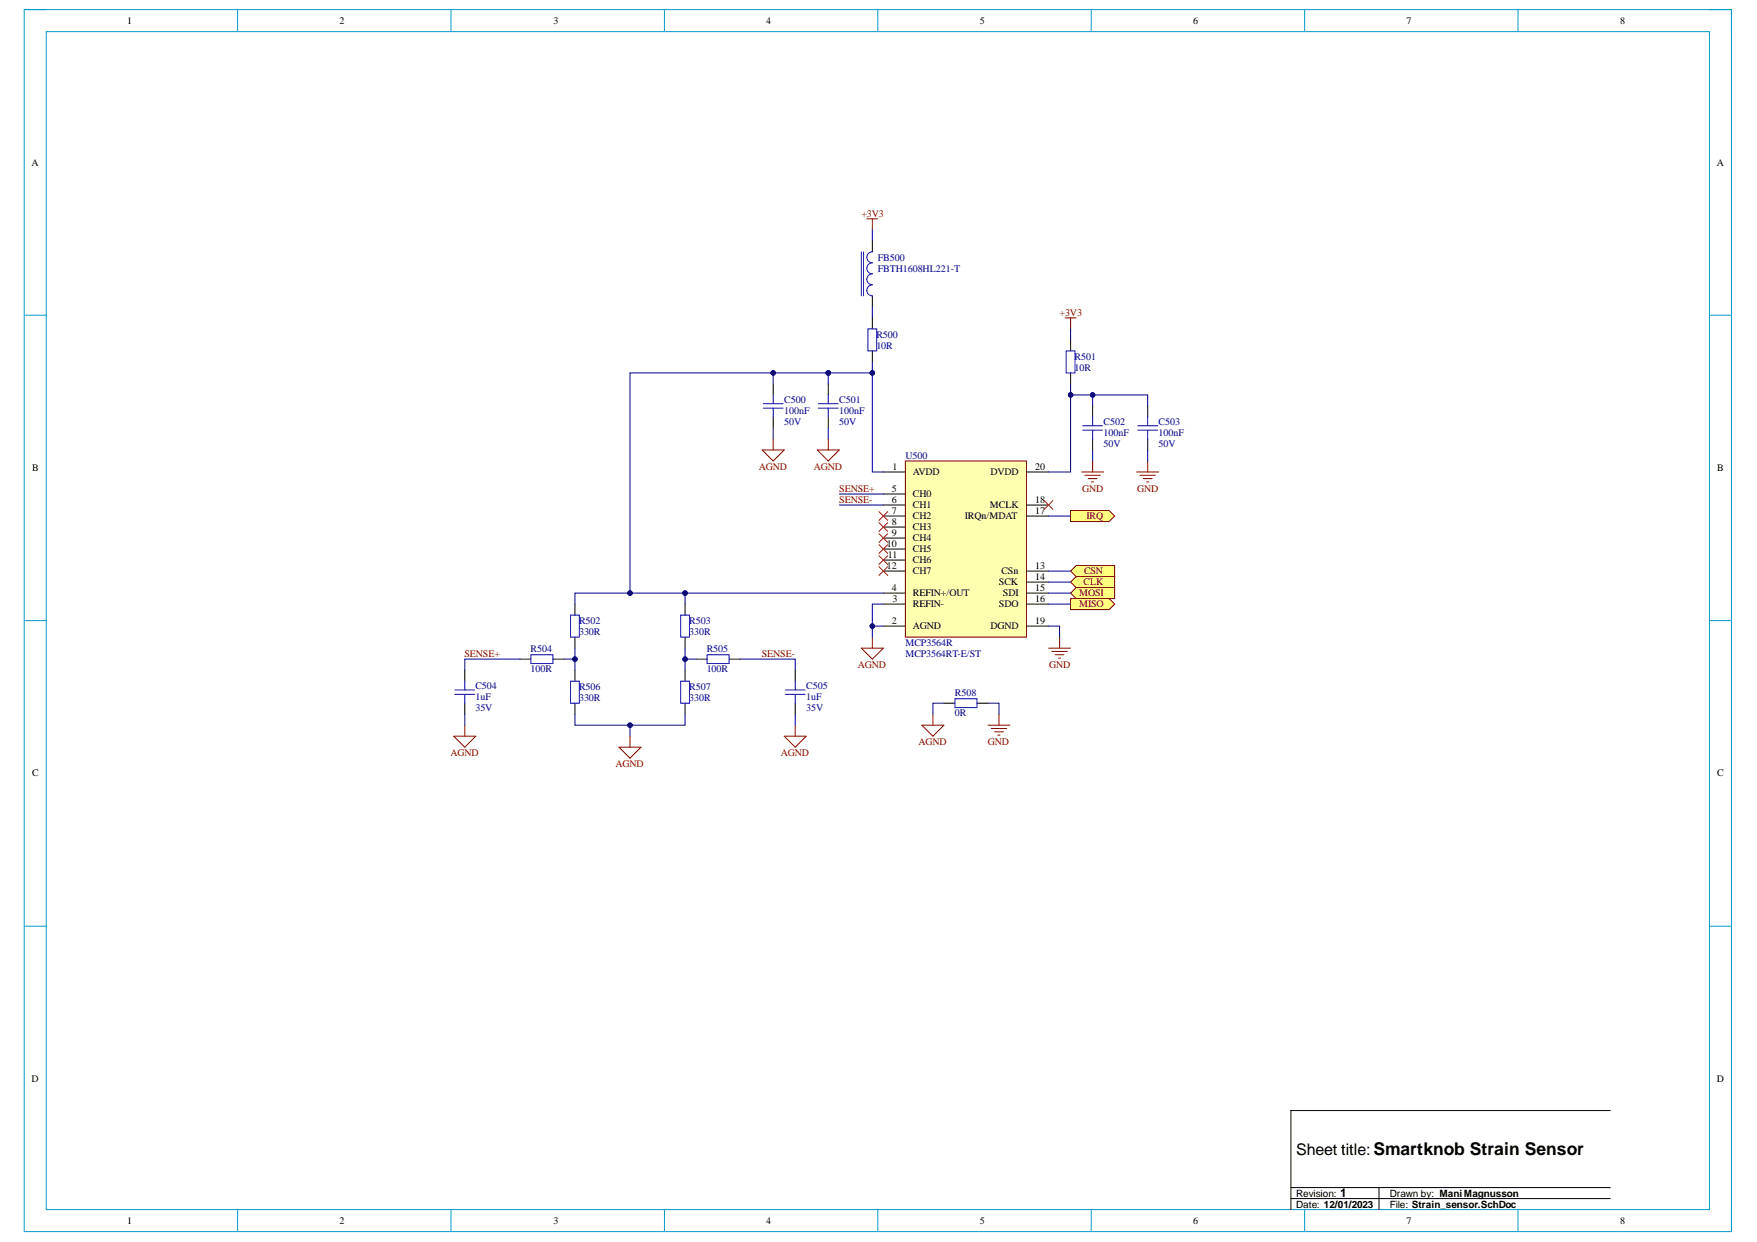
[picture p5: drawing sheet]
<svg xmlns="http://www.w3.org/2000/svg" width="297mm" height="210mm" viewBox="0 0 297 210" stroke-linecap="round" stroke-linejoin="round" font-family="sans-serif">
<path d="M4.1 1.6h288.6v206.5h-288.6z" fill="none" stroke="#009cca" stroke-width=".17"/>
<path d="M7.8 5.3h281.2v199.1h-281.2z" fill-rule="evenodd" fill="#fff"/>
<g fill="none" stroke="#009cca" stroke-width=".17">
<path d="M4.1 1.6h3.7M7.8 5.3h281.2v199.1h-281.2zM40.2 1.6v3.7M76.2 1.6v3.7M112.3 1.6v3.7M148.4 1.6v3.7M184.5 1.6v3.7M220.6 1.6v3.7M256.6 1.6v3.7M289 1.6h3.7v3.7M4.1 53.3h3.7M289 53.3h3.7"/>
<path d="M4.1 104.9h3.7M289 104.9h3.7M4.1 156.5h3.7M289 156.5h3.7M40.2 204.4v3.7M76.2 204.4v3.7M112.3 204.4v3.7M148.4 204.4v3.7M184.5 204.4v3.7M220.6 204.4v3.7M256.6 204.4v3.7M292.7 204.4v3.7"/>
</g>
<path d="M272.2 187.7h-54v16.7M218.2 200.7h54M218.2 202.6h54M233.1 200.7v3.7" fill="none" stroke="#000" stroke-width=".17"/>
<path d="M153.1 77.9h20.4v29.8h-20.4z" fill-rule="evenodd" fill="#ffffb0"/>
<g fill="none" stroke="#800000" stroke-width=".17">
<path d="M146.5 37h1.9M147.5 37v1.8M180.1 53.7h1.8M181 53.7v1.9M128.9 76h3.7l-1.9 1.9zM130.7 74.2v1.8M138.2 76h3.7l-1.9 1.9zM140 74.2v1.8M153.1 77.9h20.4v29.8h-20.4zM182.9 79.8h3.7M184.7 77.9v1.9M192.2 79.8h3.7"/>
<path d="M194 77.9v1.9M183.4 80.3h2.6M184 80.9h1.5M184.5 81.4h.4M192.7 80.3h2.6M193.3 80.9h1.5M193.8 81.4h.4M145.6 109.5h3.7l-1.8 1.9zM147.5 107.7v1.8M177.3 109.5h3.7M177.8 110.1h2.6M178.4 110.7h1.5"/>
<path d="M178.9 111.2h.4M179.1 107.7v1.8M76.7 124.4h3.7l-1.8 1.9zM78.6 122.6v1.8M104.6 126.3h3.8l-1.9 1.8zM106.5 124.4v1.9M132.6 124.4h3.7l-1.9 1.9zM134.4 122.6v1.8"/>
</g>
<g fill="none" stroke="#000" stroke-width=".17">
<path d="M147.5 40.7v1.9M147.5 50v1.9M147.5 53.7v1.9M147.5 59.3v1.9M181 57.4v1.9M130.7 64.9v1.8M130.7 70.5v1.8M140 64.9v1.8M140 70.5v1.8M149.3 79.8h3.8M173.5 79.8h3.8M181 63v1.9"/>
<path d="M184.7 68.6v1.9M184.7 74.2v1.8M194 68.6v1.9M194 74.2v1.8M149.3 83.5h3.8M149.3 85.4h3.8M149.3 87.2h3.8M149.3 89.1h3.8M149.3 90.9h3.8M149.3 92.8h3.8M149.3 94.7h3.8M149.3 96.5h3.8"/>
<path d="M173.5 96.5h3.8M173.5 98.4h3.8M173.5 87.2h3.8M173.5 85.4h3.8M78.6 113.3v1.8M78.6 118.8v1.9M87.9 111.4h1.8M93.5 111.4h1.8M97.2 102.1v1.9M97.2 107.7v1.8M97.2 113.3v1.8M97.2 118.8v1.9"/>
<path d="M115.8 102.1v1.9M115.8 107.7v1.8M115.8 113.3v1.8M115.8 118.8v1.9M117.7 111.4h1.8M123.3 111.4h1.8M134.4 113.3v1.8M134.4 118.8v1.9M149.3 105.8h3.8M149.3 102.1h3.8M149.3 100.2h3.8M173.5 105.8h3.8"/>
<path d="M173.5 102.1h3.8M173.5 100.2h3.8"/>
</g>
<g fill="none" stroke="#00f" stroke-width=".17">
<path d="M145.6 42.6v7.4M146 42.6v7.4M146.7 55.6h1.5v3.7h-1.5zM147.5 42.6a.93 .93 0 0 0-1 .9 .93 .93 0 0 0 1 .9 .93 .93 0 0 0-1 .9 .93 .93 0 0 0 1 1 .93 .93 0 0 0-1 .9 .93 .93 0 0 0 1 .9 .93 .93 0 0 0-1 1 .93 .93 0 0 0 1 .9M180.2 59.3h1.5v3.7h-1.5zM129 68.2h3.4M129 69h3.4M130.7 66.7v1.5M130.7 69v1.5M138.4 68.2h3.3M138.4 69h3.3M140 66.7v1.5"/>
<path d="M140 69v1.5M183 72.7h3.4M183 72h3.4M184.7 70.5v1.5M184.7 72.7v1.5M192.4 72.7h3.3M192.4 72h3.3M194 70.5v1.5M194 72.7v1.5M76.9 116.6h3.4M76.9 117.4h3.4M78.6 115.1v1.5"/>
<path d="M78.6 117.4v1.4M89.7 110.7h3.8v1.4h-3.8zM96.5 104h1.4v3.7h-1.4zM96.5 115.1h1.4v3.7h-1.4zM115.1 104h1.5v3.7h-1.5zM115.1 115.1h1.5v3.7h-1.5zM119.5 110.7h3.8v1.4h-3.8zM132.8 116.6h3.3M132.8 117.4h3.3M134.4 115.1v1.5M134.4 117.4v1.4"/>
</g>
<path d="M148.6 86.5l1.5 1.5M148.6 88.3l1.5 1.5M148.6 90.2l1.5 1.5M148.6 92l1.5 1.5M148.6 93.9l1.5 1.5M148.6 95.8l1.5 1.5M150.1 86.5l-1.5 1.5M150.1 88.3l-1.5 1.5M150.1 90.2l-1.5 1.5M150.1 92l-1.5 1.5M150.1 93.9l-1.5 1.5M150.1 95.8l-1.5 1.5" fill="none" stroke="#f00" stroke-width=".17"/>
<path d="M181 98.4l.9-1h6.5v1.9h-6.5z" fill-rule="evenodd" fill="#ffff80"/>
<path d="M181 98.4l.9-1h6.5v1.9h-6.5z" fill="none" stroke="#800000" stroke-width=".17"/>
<path d="M181 96.5l.9-.9h6.5v1.8h-6.5z" fill-rule="evenodd" fill="#ffff80"/>
<path d="M181 96.5l.9-.9h6.5v1.8h-6.5z" fill="none" stroke="#800000" stroke-width=".17"/>
<path d="M181 100.2l.9-.9h6.5v1.9h-6.5z" fill-rule="evenodd" fill="#ffff80"/>
<path d="M181 100.2l.9-.9h6.5v1.9h-6.5z" fill="none" stroke="#800000" stroke-width=".17"/>
<path d="M181 101.2h6.5l.9 .9-.9 .9h-6.5z" fill-rule="evenodd" fill="#ffff80"/>
<path d="M181 101.2h6.5l.9 .9-.9 .9h-6.5z" fill="none" stroke="#800000" stroke-width=".17"/>
<path d="M181 86.3h6.5l.9 .9-.9 .9h-6.5z" fill-rule="evenodd" fill="#ffff80"/>
<path d="M181 86.3h6.5l.9 .9-.9 .9h-6.5z" fill="none" stroke="#800000" stroke-width=".17"/>
<path d="M176.5 84.6l1.5 1.5M178 84.6l-1.5 1.5" fill="none" stroke="#f00" stroke-width=".17"/>
<path d="M149.3 105.8h-1.8v1.9" fill="none" stroke="#000080" stroke-width=".17"/>
<circle cx="147.5" cy="105.8" r=".37" fill="#000080"/>
<g fill="none" stroke="#000080" stroke-width=".17">
<path d="M149.3 102.1h-1.8v3.7"/>
<circle cx="147.5" cy="105.8" r=".37"/>
</g>
<circle cx="147.5" cy="105.8" r=".37" fill="#000080"/>
<g fill="none" stroke="#000080" stroke-width=".17">
<path d="M106.5 122.6v1.8"/>
<circle cx="147.5" cy="105.8" r=".37"/>
</g>
<circle cx="106.5" cy="122.6" r=".37" fill="#000080"/>
<g fill="none" stroke="#000080" stroke-width=".17">
<path d="M147.5 51.9v1.8M140 63h7.5"/>
<circle cx="106.5" cy="122.6" r=".37"/>
</g>
<circle cx="147.5" cy="63" r=".37" fill="#000080"/>
<circle cx="147.5" cy="63" r=".37" fill="none" stroke="#000080" stroke-width=".17"/>
<circle cx="140" cy="63" r=".37" fill="#000080"/>
<g fill="none" stroke="#000080" stroke-width=".17">
<path d="M140 63v1.9"/>
<circle cx="140" cy="63" r=".37"/>
</g>
<circle cx="140" cy="63" r=".37" fill="#000080"/>
<g fill="none" stroke="#000080" stroke-width=".17">
<path d="M181 55.6v1.8M130.7 72.3v1.9M140 72.3v1.9M184.7 68.6v-1.9h9.3v1.9M184.7 76v1.9M194 76v1.9"/>
<circle cx="140" cy="63" r=".37"/>
</g>
<circle cx="184.7" cy="66.7" r=".37" fill="#000080"/>
<g fill="none" stroke="#000080" stroke-width=".17">
<path d="M181 64.9v1.8h3.7"/>
<circle cx="184.7" cy="66.7" r=".37"/>
</g>
<circle cx="184.7" cy="66.7" r=".37" fill="#000080"/>
<circle cx="184.7" cy="66.7" r=".37" fill="none" stroke="#000080" stroke-width=".17"/>
<circle cx="181" cy="66.7" r=".37" fill="#000080"/>
<g fill="none" stroke="#000080" stroke-width=".17">
<path d="M181 66.7v13.1h-3.7"/>
<circle cx="181" cy="66.7" r=".37"/>
</g>
<circle cx="181" cy="66.7" r=".37" fill="#000080"/>
<g fill="none" stroke="#000080" stroke-width=".17">
<path d="M147.5 38.8v1.9M147.5 61.2v18.6h1.8"/>
<circle cx="181" cy="66.7" r=".37"/>
</g>
<circle cx="147.5" cy="63" r=".37" fill="#000080"/>
<g fill="none" stroke="#000080" stroke-width=".17">
<path d="M87.9 111.4h-9.3v1.9M95.3 111.4h1.9M177.3 105.8h1.8v1.9M78.6 120.7v1.9"/>
<circle cx="147.5" cy="63" r=".37"/>
</g>
<circle cx="97.2" cy="111.4" r=".37" fill="#000080"/>
<g fill="none" stroke="#000080" stroke-width=".17">
<path d="M115.8 111.4h1.9"/>
<circle cx="97.2" cy="111.4" r=".37"/>
</g>
<circle cx="115.8" cy="111.4" r=".37" fill="#000080"/>
<g fill="none" stroke="#000080" stroke-width=".17">
<path d="M141.9 83.5h7.4M141.9 85.4h7.4M177.3 98.4h3.7M177.3 96.5h3.7M177.3 87.2h3.7M125.1 111.4h9.3v1.9M177.3 102.1h3.7M177.3 100.2h3.7M97.2 120.7v1.9h18.6v-1.9M134.4 120.7v1.9"/>
<circle cx="115.8" cy="111.4" r=".37"/>
</g>
<circle cx="106.5" cy="122.6" r=".37" fill="#000080"/>
<g fill="none" stroke="#000080" stroke-width=".17">
<path d="M97.2 109.5v3.8"/>
<circle cx="106.5" cy="122.6" r=".37"/>
</g>
<circle cx="97.2" cy="111.4" r=".37" fill="#000080"/>
<g fill="none" stroke="#000080" stroke-width=".17">
<path d="M115.8 109.5v3.8"/>
<circle cx="97.2" cy="111.4" r=".37"/>
</g>
<circle cx="115.8" cy="111.4" r=".37" fill="#000080"/>
<g fill="none" stroke="#000080" stroke-width=".17">
<path d="M130.7 63v1.9"/>
<circle cx="115.8" cy="111.4" r=".37"/>
</g>
<circle cx="130.7" cy="63" r=".37" fill="#000080"/>
<g fill="none" stroke="#000080" stroke-width=".17">
<path d="M149.3 100.2h-33.5v1.9"/>
<circle cx="130.7" cy="63" r=".37"/>
</g>
<circle cx="115.8" cy="100.2" r=".37" fill="#000080"/>
<g fill="none" stroke="#000080" stroke-width=".17">
<path d="M140 63h-33.5v37.2h9.3"/>
<circle cx="115.8" cy="100.2" r=".37"/>
</g>
<circle cx="115.8" cy="100.2" r=".37" fill="#000080"/>
<circle cx="115.8" cy="100.2" r=".37" fill="none" stroke="#000080" stroke-width=".17"/>
<circle cx="106.5" cy="100.2" r=".37" fill="#000080"/>
<circle cx="106.5" cy="100.2" r=".37" fill="none" stroke="#000080" stroke-width=".17"/>
<circle cx="130.7" cy="63" r=".37" fill="#000080"/>
<circle cx="130.7" cy="63" r=".37" fill="none" stroke="#000080" stroke-width=".17"/>
<circle cx="140" cy="63" r=".37" fill="#000080"/>
<g fill="none" stroke="#000080" stroke-width=".17">
<path d="M106.5 100.2h-9.3v1.9"/>
<circle cx="140" cy="63" r=".37"/>
</g>
<circle cx="106.5" cy="100.2" r=".37" fill="#000080"/>
<g fill="none" stroke="#000080" stroke-width=".17">
<path d="M159.6 118.8h-1.9v1.9M167 118.8h1.9v1.9"/>
<circle cx="106.5" cy="100.2" r=".37"/>
</g>
<path d="M155.9 122.6h3.7l-1.9 1.8zM157.7 120.7v1.9M167 122.6h3.7M167.6 123.1h2.6M168.1 123.7h1.5M168.7 124.2h.4M168.9 120.7v1.9" fill="none" stroke="#800000" stroke-width=".17"/>
<path d="M159.6 118.8h1.8M165.2 118.8h1.8" fill="none" stroke="#000" stroke-width=".17"/>
<path d="M161.4 118.1h3.8v1.5h-3.8z" fill="none" stroke="#00f" stroke-width=".17"/>
<text font-size="2.7" x="219.1" y="195.1">Sheet title:Smartknob Strain Sensor</text>
<text font-size="2" x="226.6" y="202.3">1</text>
<g font-size="1.7">
<text x="21.5" y="4.1">1</text>
<text x="57.4" y="4.1">2</text>
<text x="93.6" y="4.1">3</text>
<text x="129.5" y="4.1">4</text>
<text x="165.7" y="4.1">5</text>
<text x="201.7" y="4.1">6</text>
<text x="237.8" y="4.1">7</text>
<text x="273.9" y="4.1">8</text>
<text x="5.3" y="28">A</text>
<text x="290.2" y="28">A</text>
<text x="5.4" y="79.6">B</text>
<text x="150.8" y="83.1">5</text>
<text x="150.9" y="79.4">1</text>
<text x="154.3" y="80.3">AVDD</text>
<text x="167.4" y="80.3">DVDD</text>
<text x="175" y="79.4">20</text>
<text x="290.3" y="79.6">B</text>
<text x="150.8" y="85">6</text>
<text x="150.8" y="86.8">7</text>
<text x="150.8" y="88.7">8</text>
<text x="154.3" y="84">CH0</text>
<text x="154.3" y="85.9">CH1</text>
<text x="154.3" y="87.8">CH2</text>
<text x="154.3" y="89.6">CH3</text>
<text x="163.1" y="87.8">IRQn/MDAT</text>
<text x="167.4" y="85.9">MCLK</text>
<text x="175" y="86.8">17</text>
<text x="175" y="85">18</text>
<text x="149.9" y="92.4">10</text>
<text x="150.1" y="94.3">11</text>
<text x="150.8" y="90.5">9</text>
<text x="154.3" y="91.5">CH4</text>
<text x="154.3" y="93.3">CH5</text>
<text x="154.3" y="95.2">CH6</text>
<text x="149.9" y="96.1">12</text>
<text x="150.8" y="99.8">4</text>
<text x="150.9" y="101.7">3</text>
<text x="154.3" y="100.8">REFIN+/OUT</text>
<text x="154.3" y="97.1">CH7</text>
<text x="168.9" y="98.9">SCK</text>
<text x="169.3" y="97.1">CSn</text>
<text x="169.6" y="100.8">SDI</text>
<text x="175" y="96.1">13</text>
<text x="175" y="98">14</text>
<text x="175" y="99.8">15</text>
<text x="175" y="101.7">16</text>
<text x="150.8" y="105.4">2</text>
<text x="154.3" y="106.4">AGND</text>
<text x="154.3" y="102.6">REFIN-</text>
<text x="167.4" y="106.4">DGND</text>
<text x="168.9" y="102.6">SDO</text>
<text x="175" y="105.4">19</text>
<text x="5.4" y="131.2">C</text>
<text x="290.3" y="131.2">C</text>
<text x="5.3" y="182.9">D</text>
<text x="290.2" y="182.9">D</text>
<text x="219.1" y="202.2">Revision:</text>
<text x="235" y="202.2">Drawn by: Mani Magnusson</text>
<text x="21.5" y="206.8">1</text>
<text x="57.4" y="206.8">2</text>
<text x="93.6" y="206.8">3</text>
<text x="129.5" y="206.8">4</text>
<text x="165.7" y="206.8">5</text>
<text x="201.7" y="206.8">6</text>
<text x="219.1" y="204.1">Date: 12/01/2023</text>
<text x="235" y="204.1">File: Strain_sensor.SchDoc</text>
<text x="237.8" y="206.8">7</text>
<text x="273.9" y="206.8">8</text>
</g>
<g font-size="1.7" fill="#800000">
<text x="145.6" y="36.6">+3V3</text>
<text x="179.1" y="53.3">+3V3</text>
<text x="128.3" y="79.4">AGND</text>
<text x="137.6" y="79.4">AGND</text>
<text x="141.9" y="83.1">SENSE+</text>
<text x="182.9" y="83.1">GND</text>
<text x="192.2" y="83.1">GND</text>
<text x="141.9" y="85">SENSE-</text>
<text x="183.7" y="87.8">IRQ</text>
<text x="182.4" y="100.8">MOSI</text>
<text x="183.2" y="98.9">CLK</text>
<text x="183.3" y="97.1">CSN</text>
<text x="182.4" y="102.6">MISO</text>
<text x="78.5" y="111">SENSE+</text>
<text x="128.8" y="111">SENSE-</text>
<text x="145" y="112.9">AGND</text>
<text x="177.3" y="112.9">GND</text>
<text x="155.3" y="125.9">AGND</text>
<text x="167" y="125.9">GND</text>
<text x="76.2" y="127.7">AGND</text>
<text x="104.1" y="129.6">AGND</text>
<text x="132" y="127.7">AGND</text>
</g>
<g font-size="1.7" fill="#000080">
<text x="148.4" y="45.9">FBTH1608HL221-T</text>
<text x="148.4" y="44">FB500</text>
<text x="148.2" y="58.9">10R</text>
<text x="148.2" y="57.1">R500</text>
<text x="181.7" y="62.6">10R</text>
<text x="181.7" y="60.8">R501</text>
<text x="132.6" y="69.9">100nF</text>
<text x="132.6" y="71.8">50V</text>
<text x="132.6" y="68.1">C500</text>
<text x="141.9" y="69.9">100nF</text>
<text x="141.9" y="71.8">50V</text>
<text x="141.9" y="68.1">C501</text>
<text x="186.6" y="71.8">C502</text>
<text x="195.9" y="71.8">C503</text>
<text x="153.1" y="77.5">U500</text>
<text x="186.6" y="73.6">100nF</text>
<text x="186.6" y="75.5">50V</text>
<text x="195.9" y="73.6">100nF</text>
<text x="195.9" y="75.5">50V</text>
<text x="97.9" y="107.3">330R</text>
<text x="97.9" y="105.4">R502</text>
<text x="116.5" y="107.3">330R</text>
<text x="116.5" y="105.4">R503</text>
<text x="89.7" y="113.6">100R</text>
<text x="89.7" y="110.2">R504</text>
<text x="119.5" y="113.6">100R</text>
<text x="119.5" y="110.2">R505</text>
<text x="153.1" y="111">MCP3564RT-E/ST</text>
<text x="153.1" y="109.1">MCP3564R</text>
<text x="80.4" y="118.3">1uF</text>
<text x="80.4" y="116.4">C504</text>
<text x="97.9" y="118.4">330R</text>
<text x="97.9" y="116.6">R506</text>
<text x="116.5" y="118.4">330R</text>
<text x="116.5" y="116.6">R507</text>
<text x="136.3" y="118.3">1uF</text>
<text x="136.3" y="116.4">C505</text>
<text x="161.4" y="117.7">R508</text>
<text x="80.4" y="120.1">35V</text>
<text x="136.3" y="120.1">35V</text>
<text x="161.4" y="121.1">0R</text>
</g>
</svg>
